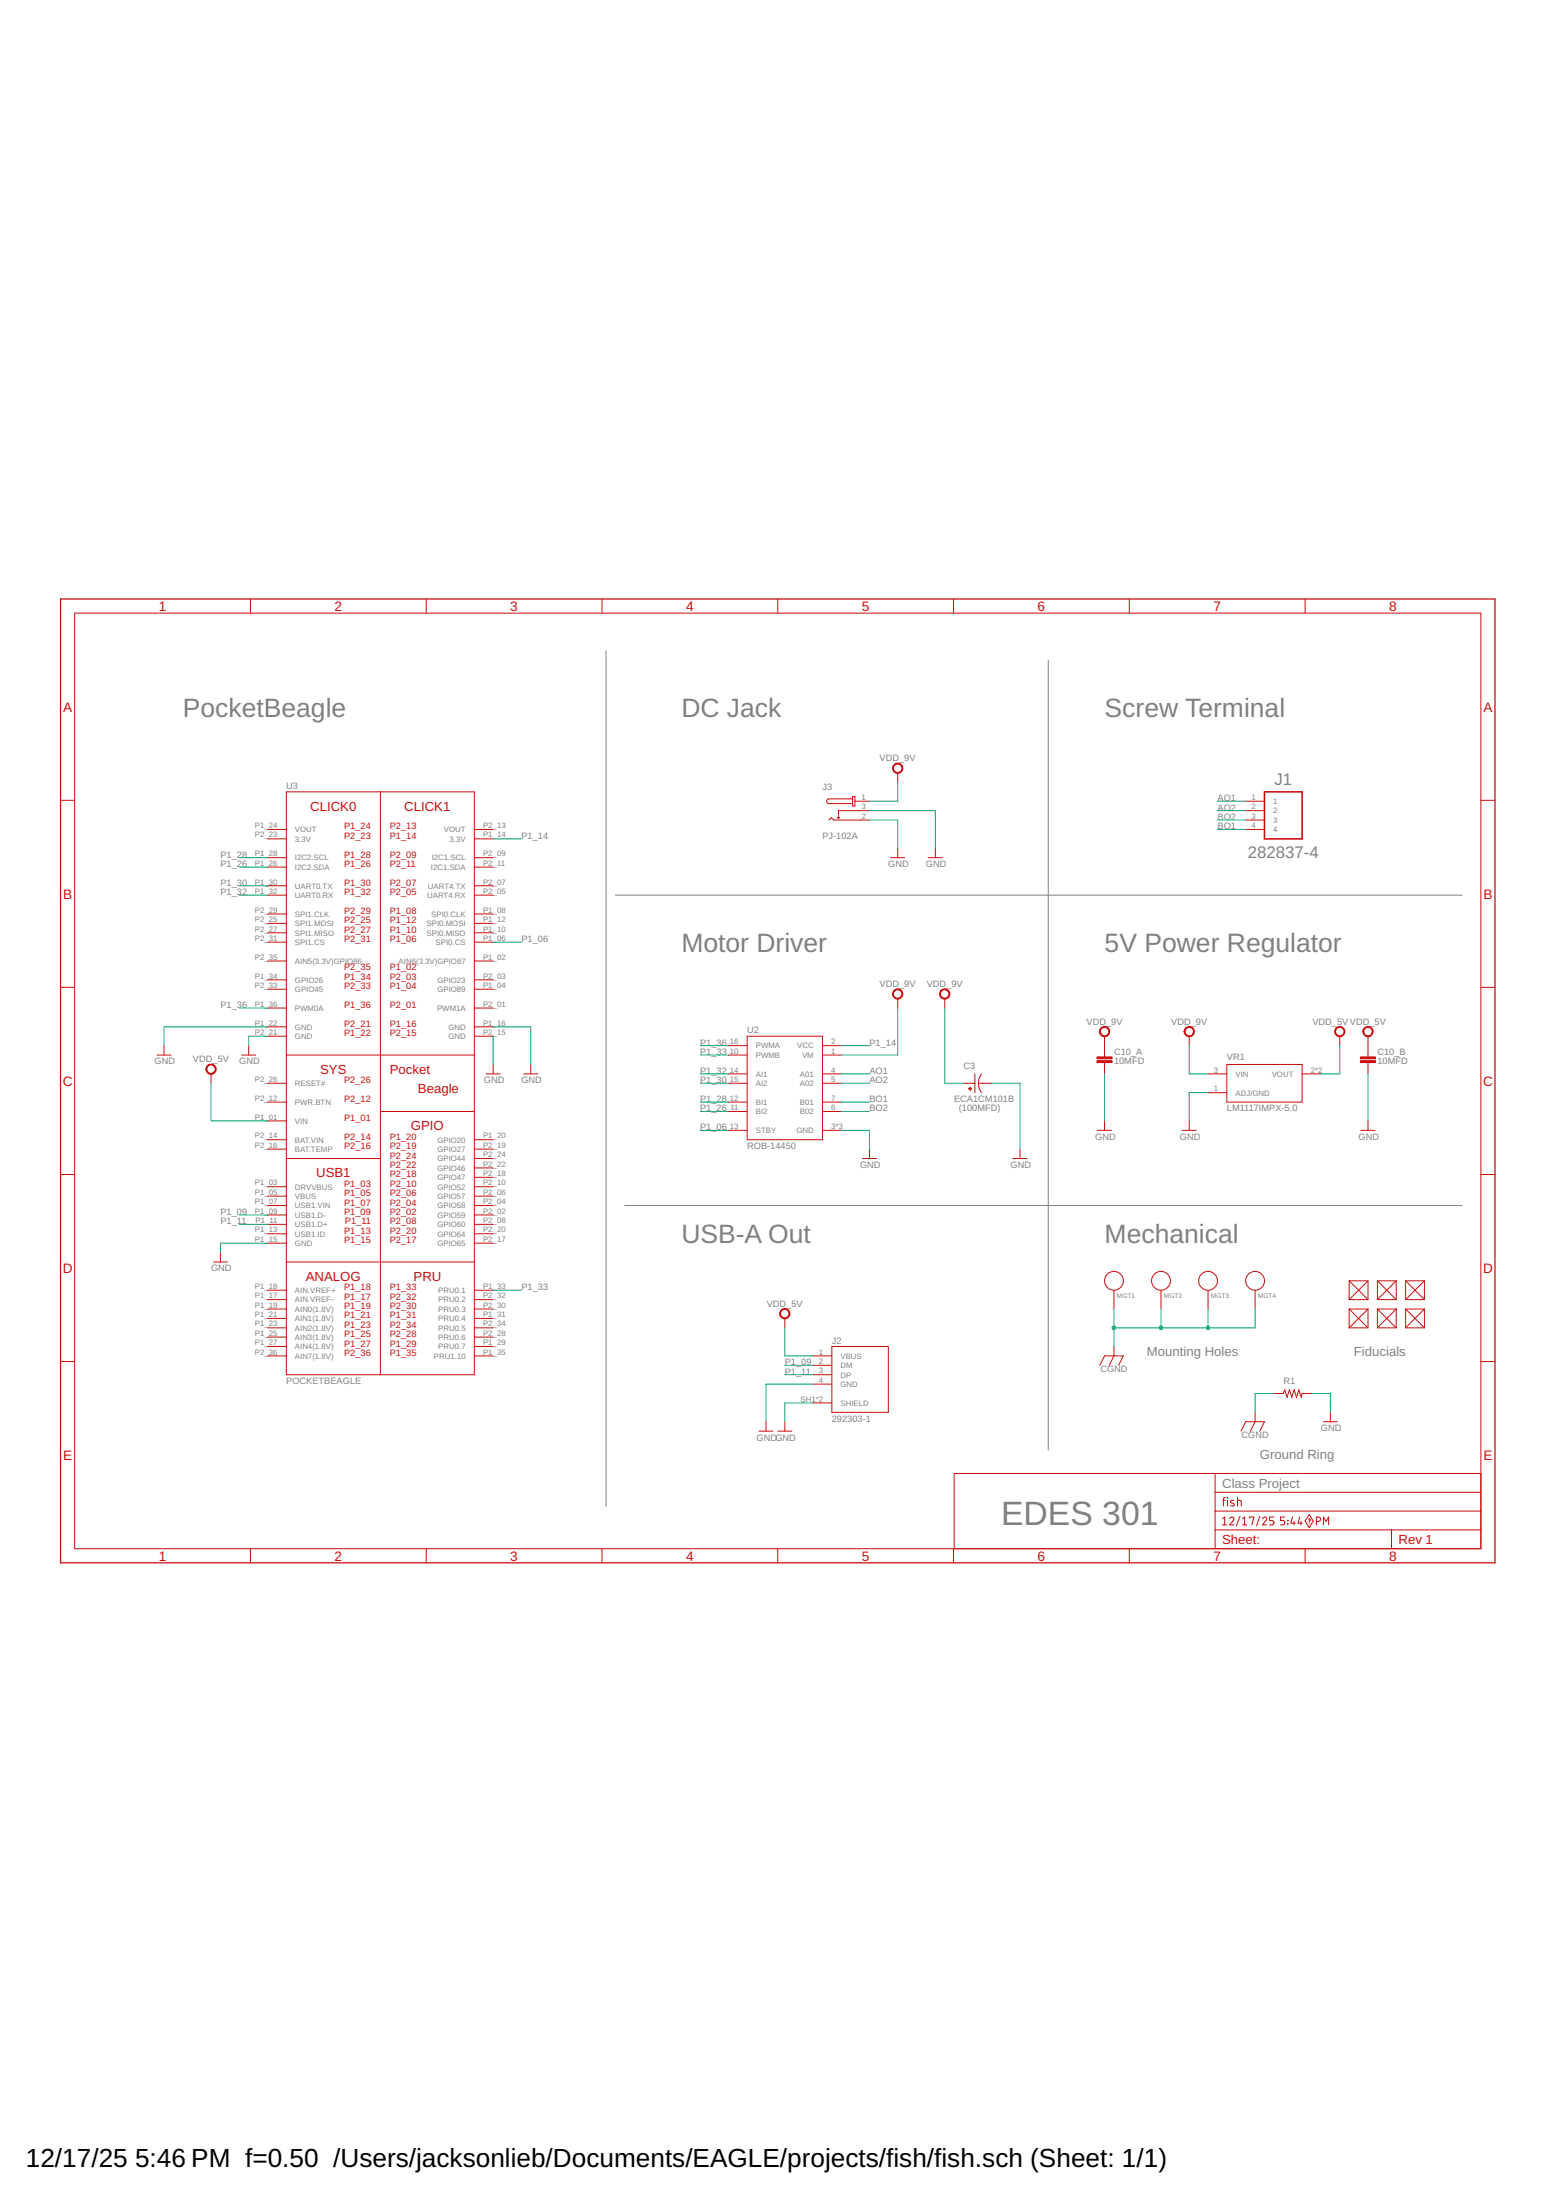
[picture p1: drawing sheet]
<svg xmlns="http://www.w3.org/2000/svg" width="210mm" height="297mm" viewBox="0 0 210 297" stroke-linecap="round" stroke-linejoin="round" font-family="sans-serif">
<path d="M81.8 87.9v115.5M141.5 89.1v106.7M83.1 120.9h114.3M84.3 162.8h113.1" fill="none" stroke="#808080" stroke-width=".13"/>
<g fill="none" stroke="#c90d0c" stroke-width=".13">
<path d="M10.1 82.8h189.8v126.3h-189.8zM33.8 80.9v1.9M57.5 80.9v1.9M81.3 80.9v1.9M105 80.9v1.9M128.7 80.9v1.9M152.4 80.9v1.9M176.2 80.9v1.9M8.2 108.1h1.9M36.1 112h2.6M36.1 113.3h2.6M36.1 117.1h2.6"/>
<path d="M36.1 115.8h2.6M36.1 119.6h2.6M38.7 106.9h25.3v78.7h-25.3zM51.4 106.9v78.7M64 112h2.6M64 113.3h2.6M64 117.1h2.6M64 115.8h2.6M64 119.6h2.6M111.9 110.7l.3-.3 .3 .3h4.9M113.1 110.4h.2l-.1 .1zM115.1 107.9h-3.2a.32 .32 0 0 0-.3 .3 .32 .32 0 0 0 .3 .3h3.2"/>
<path d="M115.1 107.5h.3v1.3h-.3zM115.4 108.2h.6M116 109.5h-2.8v.9M116.1 109.5h1.3M116.1 108.2h1.3M120.2 115.8h1.9M121.2 104.4v1.2M121.2 114.5v1.3M125.3 115.8h1.9M126.3 114.5v1.3M168.1 110.7h2.6M168.1 109.5h2.6"/>
<path d="M168.1 108.2h2.6M168.1 112h2.6M199.9 108.1h1.9M8.2 133.3h1.9M36.1 139.9h2.6M36.1 129.8h2.6M36.1 133.6h2.6M36.1 127.2h2.6M36.1 123.4h2.6M36.1 125.9h2.6M36.1 124.7h2.6M36.1 138.6h2.6"/>
<path d="M36.1 120.9h2.6M36.1 132.3h2.6M36.1 136.1h2.6M64 139.9h2.6M64 129.8h2.6M64 133.6h2.6M64 127.2h2.6M64 123.4h2.6M64 125.9h2.6M64 124.7h2.6M64 138.6h2.6M64 120.9h2.6"/>
<path d="M64 132.3h2.6M64 136.1h2.6M100.9 139.9h10.1v14h-10.1zM121.2 134.8v1.3M127.5 134.8v1.3M149.1 139.9v2.8M160.5 139.9v1.3M180.8 139.9v1.3M184.7 139.9v2.8M199.9 133.3h1.9M8.2 158.6h1.9M21.2 142.5h1.9"/>
<path d="M22.1 141.2v1.3M28.5 145v1.3M32.6 142.5h1.9M33.6 141.2v1.3M36.1 153.9h2.6M36.1 146.3h2.6M36.1 148.8h2.6M36.1 151.3h2.6M36.1 155.2h2.6M38.7 142.5h25.3M38.7 156.4h12.7M51.4 150.1h12.6"/>
<path d="M64 153.9h2.6M64 155.2h2.6M64 159h2.6M64 157.7h2.6M64 156.4h2.6M65.6 145h1.9M66.6 143.7v1.3M70.7 145h1.9M71.6 143.7v1.3M98.3 145h2.6M98.3 146.3h2.6M98.3 148.8h2.6"/>
<path d="M98.3 150.1h2.6M98.3 141.2h2.6M98.3 142.5h2.6M98.3 152.6h2.6M111 145h2.6M111 146.3h2.6M111 148.8h2.6M111 150.1h2.6M111 141.2h2.6M111 142.5h2.6M111 152.6h2.6M116.4 156.4h1.9"/>
<path d="M117.4 155.2v1.2M130.1 146.3h1.5M131.6 145v2.5M132.1 146.3h1.8M132.5 145a2.17 2.17 0 0 0 0 2.5M136.7 156.4h1.9M137.7 155.2v1.2M148.1 152.6h2M149.1 143.5v1.5M149.1 151.3v1.3M159.6 152.6h1.9M160.5 151.3v1.3"/>
<path d="M163.1 145h2.5M163.1 147.5h2.5M165.6 143.7h10.2v5.1h-10.2zM175.8 145h2.5M183.7 152.6h1.9M184.7 143.5v1.5M184.7 151.3v1.3M199.9 158.6h1.9M28.8 170.4h1.9M29.8 169.1v1.3M36.1 175.5h2.6M36.1 160.2h2.6"/>
<path d="M36.1 161.5h2.6M36.1 162.8h2.6M36.1 164h2.6M36.1 165.3h2.6M36.1 166.6h2.6M36.1 167.9h2.6M36.1 176.7h2.6M36.1 178h2.6M36.1 179.3h2.6M36.1 174.2h2.6M38.7 170.4h25.3M64 175.5h2.6"/>
<path d="M64 160.2h2.6M64 161.5h2.6M64 162.8h2.6M64 164h2.6M64 165.3h2.6M64 166.6h2.6M64 167.9h2.6M64 176.7h2.6M64 178h2.6M64 179.3h2.6M64 174.2h2.6M105.9 178v1.3"/>
<path d="M150.4 174.2v2.5M156.7 174.2v2.5M163.1 174.2v2.5M169.4 174.2v2.5M182.1 172.9h2.6M182.1 175.5h2.6M182.1 176.7h2.6M182.1 179.3h2.6M182.1 172.9l2.6 2.6M182.1 172.9v2.6M182.1 176.7v2.6M182.1 176.7l2.6 2.6"/>
<path d="M184.7 176.7l-2.6 2.6M184.7 172.9v2.6M184.7 176.7v2.6M184.7 172.9l-2.6 2.6M185.9 172.9l2.6 2.6M185.9 172.9h2.6M185.9 175.5h2.6M185.9 172.9v2.6M185.9 176.7v2.6M185.9 176.7h2.6M185.9 179.3h2.6M185.9 176.7l2.6 2.6"/>
<path d="M188.5 172.9l-2.6 2.6M188.5 172.9v2.6M188.5 176.7v2.6M188.5 176.7l-2.6 2.6M189.7 176.7l2.6 2.6M189.7 172.9h2.6M189.7 175.5h2.6M189.7 176.7h2.6M189.7 179.3h2.6M189.7 172.9l2.6 2.6M189.7 172.9v2.6M189.7 176.7v2.6"/>
<path d="M192.3 172.9l-2.6 2.6M192.3 172.9v2.6M192.3 176.7v2.6M192.3 176.7l-2.6 2.6M8.2 183.8h1.9M36.1 181.8h2.6M36.1 183.1h2.6M36.1 180.5h2.6M64 181.8h2.6M64 183.1h2.6M64 180.5h2.6M102.4 193.2h2"/>
<path d="M103.4 192v1.2M105 193.2h1.9M105.9 192v1.2M109.7 183.1h2.6M109.7 184.3h2.6M109.7 185.6h2.6M109.7 186.9h2.6M109.7 189.4h2.6M112.3 181.8h7.6v8.9h-7.6zM148.5 184.3l.6-1.2h2.5l-.6 1.2M150.4 181.8v1.3l-.7 1.2M164 198.9v10.2"/>
<path d="M167.5 193.2l.6-1.2h2.6l-.6 1.2M169.4 190.7v1.3l-.6 1.2M172 188.2h1.2l.2-.6 .3 1.1 .4-1.1 .3 1.1 .3-1.1 .3 1.1 .3-1.1 .3 1.1 .2-.5h1.2M178.6 192h1.9M179.6 190.7v1.3M199.9 198.9h-71.1v10.2M199.9 183.8h1.9M33.8 209.1v1.9M57.5 209.1v1.9M81.3 209.1v1.9M105 209.1v1.9M128.7 209.1v1.9"/>
<path d="M152.4 209.1v1.9M164 206.6h35.9M164 204h35.9M164 201.5h35.9M165 205.1l.3-.3v1.1M165 205.9h.6M165 202.6h.4M165.4 202.2l-.2 .1v1M165.7 202.2h.1M165.7 202.6v.7M166 205.1a.28 .28 0 0 1 .4-.3 .28 .28 0 0 1 .1 .5l-.5 .6h.6M166.6 202.6h-.4l-.1 .2 .5 .3v.1a.36 .36 0 0 1-.5 .1"/>
<path d="M167 202.6h.5v.1l.1 .6M167 202.2v1.1M167.4 204.7l-.5 1.3M167.7 205.9h.6M167.7 205.1l.3-.3v1.1M168.7 205v-.2h.6l-.3 1.1M170.1 204.7l-.5 1.3M170.4 205.1a.28 .28 0 0 1 .4-.3 .28 .28 0 0 1 .1 .5l-.5 .6h.6M172 204.8h-.6v.5h.3l.3 .2-.2 .3-.4 .1M173.4 204.8h-.6v.5h.4a.3 .3 0 0 1 .2 .3 .3 .3 0 0 1-.2 .3h-.4M173.8 205.3h.1zM173.8 205.7l.1 .1z"/>
<path d="M174.5 204.8l-.3 .9h.6M174.7 205.4v.5M175.5 204.8l-.3 .9h.6M175.6 205.4v.5M176.2 209.1v1.9M176.6 205.1h.1l.2 .1-.2 .3M176.7 205.7h.1M176.7 204.5l.6 .9-.6 .8-.5-.8zM177.7 205.4h.3a.3 .3 0 0 0 .3-.3 .3 .3 0 0 0-.3-.3h-.3v1.1M178.6 205.9v-1.1l.4 .6 .3-.6v1.1M187.8 206.6v2.5"/>
<circle cx="150.4" cy="172.9" r="1.27"/>
<circle cx="156.7" cy="172.9" r="1.27"/>
<circle cx="163.1" cy="172.9" r="1.27"/>
<circle cx="169.4" cy="172.9" r="1.27"/>
</g>
<path d="M8.2 80.9h193.6v130.1h-193.6z" fill="none" stroke="#c90d0c" stroke-width=".17"/>
<path d="M170.7 106.9h5.1v6.4h-5.1z" fill="none" stroke="#c90d0c" stroke-width=".21"/>
<g fill="#c90d0c" stroke="#c90d0c" stroke-width=".13">
<path d="M148.1 142.7h2v.3h-2z"/>
<path d="M148.1 143.2h2v.3h-2z"/>
<path d="M183.6 142.7h2.1v.3h-2.1z"/>
<path d="M183.6 143.2h2.1v.3h-2.1z"/>
<path d="M130.7 147h.5z"/>
<path d="M130.9 146.8l.1 .4z"/>
</g>
<g fill="#c90d0c" stroke="#c90d0c" stroke-width=".13">
<path d="M184.1 138.8a.7 .7 0 0 1 1.1 .1 .7 .7 0 0 1-.4 1.1 .7 .7 0 0 1-.8-.7h.1a.56 .56 0 0 1 .7-.6 .56 .56 0 0 1 .3 .9 .56 .56 0 0 1-1-.1v-.2h-.1z" fill-rule="evenodd"/>
<path d="M180.3 138.8a.7 .7 0 0 1 1.1 .1 .7 .7 0 0 1-.4 1.1 .7 .7 0 0 1-.9-.7h.2a.57 .57 0 0 1 .8-.6 .57 .57 0 0 1 .2 .9 .57 .57 0 0 1-1-.1v-.2h-.2z" fill-rule="evenodd"/>
<path d="M28 143.9a.7 .7 0 0 1 1.1 .1 .7 .7 0 0 1-.4 1 .7 .7 0 0 1-.9-.6h.1a.57 .57 0 0 1 .9-.5 .57 .57 0 0 1 .1 .9 .57 .57 0 0 1-1-.3v-.1h-.1z" fill-rule="evenodd"/>
<path d="M105.4 176.9a.7 .7 0 0 1 1.1 .1 .7 .7 0 0 1-.4 1 .7 .7 0 0 1-.9-.6h.2a.57 .57 0 0 1 .7-.6 .57 .57 0 0 1 .2 .9 .57 .57 0 0 1-.9-.1v-.2h-.2z" fill-rule="evenodd"/>
<path d="M148.6 138.8a.7 .7 0 0 1 1.1 .1 .7 .7 0 0 1-.4 1.1 .7 .7 0 0 1-.9-.7h.1a.57 .57 0 0 1 .8-.6 .57 .57 0 0 1 .2 .9 .57 .57 0 0 1-.9-.1l-.1-.2h-.1z" fill-rule="evenodd"/>
<path d="M127 133.8a.7 .7 0 0 1 1.1 0 .7 .7 0 0 1-.3 1.1 .7 .7 0 0 1-1-.7h.2a.57 .57 0 0 1 .8-.5 .57 .57 0 0 1 .1 1 .57 .57 0 0 1-.9-.3v-.2h-.2z" fill-rule="evenodd"/>
<path d="M120.6 103.3a.7 .7 0 0 1 1.2 .1 .7 .7 0 0 1-.4 1 .7 .7 0 0 1-.9-.7h.1a.58 .58 0 0 1 .8-.4 .58 .58 0 0 1 .2 .9 .58 .58 0 0 1-1-.3v-.2h-.1z" fill-rule="evenodd"/>
<path d="M160 138.8a.7 .7 0 0 1 1.1 .1 .7 .7 0 0 1-.4 1.1 .7 .7 0 0 1-.9-.7h.2a.57 .57 0 0 1 .7-.6 .57 .57 0 0 1 .2 .9 .57 .57 0 0 1-.9-.1v-.2h-.2z" fill-rule="evenodd"/>
<path d="M120.6 133.8a.7 .7 0 0 1 1.2 0 .7 .7 0 0 1-.4 1.1 .7 .7 0 0 1-.9-.7h.1a.57 .57 0 0 1 .8-.5 .57 .57 0 0 1 .1 1 .57 .57 0 0 1-.9-.3v-.2h-.1z" fill-rule="evenodd"/>
</g>
<g fill="none" stroke="#0dab76" stroke-width=".13">
<path d="M32.3 117.1h3.8M32.3 115.8h3.8M32.3 119.6h3.8M66.6 113.3h3.8M117.4 109.5h8.9v5M117.4 110.7h3.8v3.8M121.2 105.6v2.6h-3.8M164.3 108.2h3.8M164.3 109.5h3.8M164.3 110.7h3.8M164.3 112h3.8M32.3 120.9h3.8"/>
<path d="M32.3 136.1h3.8M36.1 138.6h-14v2.6M36.1 139.9h-2.5v1.3M66.6 127.2h3.8M66.6 138.6h5v5.1M66.6 139.9v3.8M121.2 136.1v6.4h-7.6M127.5 136.1v10.2h2.6M28.5 146.3v5h7.6M94.5 150.1h3.8M94.5 148.8h3.8M94.5 145h3.8"/>
<path d="M94.5 141.2h3.8M94.5 146.3h3.8M94.5 152.6h3.8M94.5 142.5h3.8M113.6 150.1h3.8M113.6 148.8h3.8M113.6 145h3.8M113.6 141.2h3.8M113.6 146.3h3.8M113.6 152.6h3.8v2.6M133.9 146.3h3.8v8.9M149.1 145v6.3"/>
<path d="M160.5 141.2v3.8h2.6M163.1 147.5h-2.6v3.8M180.8 141.2v3.8h-2.5M184.7 145v6.3M32.3 164h3.8M32.3 165.3h3.8M36.1 167.9h-6.3v1.2M66.6 174.2h3.8M105.9 179.3v3.8h3.8M150.4 176.7v5.1M156.7 176.7v2.6M163.1 176.7v2.6"/>
<path d="M169.4 176.7v2.6h-19M105.9 184.3h3.8M105.9 185.6h3.8M109.7 189.4h-3.8v2.6M109.7 186.9h-6.3v5.1M172 188.2h-2.6v2.5M177 188.2h2.6v2.5"/>
</g>
<g fill="#0dab76" stroke="#0dab76" stroke-width=".13">
<circle cx="163.1" cy="179.3" r=".25"/>
<circle cx="156.7" cy="179.3" r=".25"/>
<circle cx="150.4" cy="179.3" r=".25"/>
</g>
<text font-size="4.6" fill="#808080" x="135.1" y="205.9">EDES 301</text>
<g font-size="3.6" fill="#808080">
<text x="24.7" y="96.7">PocketBeagle</text>
<text x="92" y="96.7">DC Jack</text>
<text x="149.1" y="96.7">Screw Terminal</text>
<text x="92" y="128.5">Motor Driver</text>
<text x="149.1" y="128.5">5V Power Regulator</text>
<text x="92" y="167.8">USB-A Out</text>
<text x="149.1" y="167.8">Mechanical</text>
</g>
<g font-size="3.5">
<text x="3.5" y="292.5">12/17/25</text>
<text x="18.2" y="292.5">5:46 PM f=0.50 /Users/jacksonlieb/Documents/EAGLE/projects/fish/fish.sch (Sheet: 1/1)</text>
</g>
<g font-size="2.3" fill="#808080">
<text x="172" y="106">J1</text>
<text x="168.4" y="115.8">282837-4</text>
</g>
<g font-size="1.8" fill="#c90d0c">
<text x="21.4" y="82.5">1</text>
<text x="45.2" y="82.5">2</text>
<text x="68.9" y="82.5">3</text>
<text x="92.6" y="82.5">4</text>
<text x="116.3" y="82.5">5</text>
<text x="140.1" y="82.5">6</text>
<text x="163.8" y="82.5">7</text>
<text x="187.5" y="82.5">8</text>
<text x="8.5" y="96.1">A</text>
<text x="200.2" y="96.1">A</text>
<text x="41.9" y="109.4">CLICK0</text>
<text x="54.6" y="109.4">CLICK1</text>
<text x="8.5" y="121.3">B</text>
<text x="200.2" y="121.3">B</text>
<text x="8.5" y="146.6">C</text>
<text x="43.2" y="145">SYS</text>
<text x="52.6" y="145">Pocket</text>
<text x="56.4" y="147.5">Beagle</text>
<text x="200.2" y="146.6">C</text>
<text x="55.5" y="152.6">GPIO</text>
<text x="42.7" y="159">USB1</text>
<text x="8.5" y="171.9">D</text>
<text x="41.3" y="172.9">ANALOG</text>
<text x="55.8" y="172.9">PRU</text>
<text x="200.2" y="171.9">D</text>
<text x="8.5" y="197.1">E</text>
<text x="200.2" y="197.1">E</text>
<text x="165" y="208.5">Sheet:</text>
<text x="188.8" y="208.5">Rev 1</text>
<text x="21.4" y="210.7">1</text>
<text x="45.2" y="210.7">2</text>
<text x="68.9" y="210.7">3</text>
<text x="92.6" y="210.7">4</text>
<text x="116.3" y="210.7">5</text>
<text x="140.1" y="210.7">6</text>
<text x="163.8" y="210.7">7</text>
<text x="187.5" y="210.7">8</text>
</g>
<g font-size="1.8" fill="#808080">
<text x="154.8" y="183.1">Mounting Holes</text>
<text x="182.8" y="183.1">Fiducials</text>
<text x="170.1" y="197">Ground Ring</text>
<text x="165" y="200.9">Class Project</text>
</g>
<g font-size="1.2" fill="#808080">
<text x="38.6" y="106.5">U3</text>
<text x="111" y="106.6">J3</text>
<text x="118.7" y="102.8">VDD_9V</text>
<text x="70.4" y="113.3">P1_14</text>
<text x="111" y="113.3">PJ-102A</text>
<text x="164.3" y="108.2">AO1</text>
<text x="164.3" y="109.4">AO2</text>
<text x="164.3" y="110.7">BO2</text>
<text x="164.3" y="112">BO1</text>
<text x="29.8" y="117.1">P1_26</text>
<text x="29.8" y="115.8">P1_28</text>
<text x="29.8" y="119.6">P1_30</text>
<text x="119.9" y="117.1">GND</text>
<text x="125" y="117.1">GND</text>
<text x="29.8" y="120.9">P1_32</text>
<text x="70.4" y="127.2">P1_06</text>
<text x="29.8" y="136.1">P1_36</text>
<text x="118.7" y="133.2">VDD_9V</text>
<text x="125.1" y="133.2">VDD_9V</text>
<text x="20.9" y="143.7">GND</text>
<text x="26.1" y="143.4">VDD_5V</text>
<text x="32.3" y="143.7">GND</text>
<text x="94.5" y="142.5">P1_33</text>
<text x="94.5" y="141.2">P1_36</text>
<text x="100.9" y="139.5">U2</text>
<text x="117.4" y="141.2">P1_14</text>
<text x="146.7" y="138.3">VDD_9V</text>
<text x="150.4" y="143.7">10MFD</text>
<text x="150.4" y="142.5">C10_A</text>
<text x="158.1" y="138.3">VDD_9V</text>
<text x="165.6" y="143.1">VR1</text>
<text x="177.1" y="138.3">VDD_5V VDD_5V</text>
<text x="185.9" y="143.7">10MFD</text>
<text x="185.9" y="142.5">C10_B</text>
<text x="65.3" y="146.3">GND</text>
<text x="70.4" y="146.3">GND</text>
<text x="94.5" y="148.8">P1_28</text>
<text x="94.5" y="146.3">P1_30</text>
<text x="94.5" y="145">P1_32</text>
<text x="117.4" y="145">AO1</text>
<text x="117.4" y="146.3">AO2</text>
<text x="117.4" y="148.8">BO1</text>
<text x="128.8" y="148.8">ECA1CM101B</text>
<text x="130.1" y="144.4">C3</text>
<text x="94.5" y="150.1">P1_26</text>
<text x="94.5" y="152.6">P1_06</text>
<text x="100.9" y="155.1">ROB-14450</text>
<text x="117.4" y="150.1">BO2</text>
<text x="129.4" y="150.1">(100MFD)</text>
<text x="147.8" y="153.9">GND</text>
<text x="159.3" y="153.9">GND</text>
<text x="165.6" y="150.1">LM1117IMPX-5.0</text>
<text x="183.4" y="153.9">GND</text>
<text x="116.1" y="157.7">GND</text>
<text x="136.4" y="157.7">GND</text>
<text x="29.8" y="164">P1_09</text>
<text x="29.8" y="165.3">P1_11</text>
<text x="28.5" y="171.7">GND</text>
<text x="70.4" y="174.2">P1_33</text>
<text x="103.5" y="176.4">VDD_5V</text>
<text x="105.9" y="184.3">P1_09</text>
<text x="105.9" y="185.6">P1_11</text>
<text x="112.3" y="181.4">J2</text>
<text x="148.5" y="185.3">CGND</text>
<text x="38.6" y="186.9">POCKETBEAGLE</text>
<text x="112.3" y="192">292303-1</text>
<text x="173.2" y="186.9">R1</text>
<text x="102.1" y="194.5">GNDGND</text>
<text x="167.6" y="194.2">CGND</text>
<text x="178.3" y="193.2">GND</text>
</g>
<g font-size="1.2" fill="#c90d0c">
<text x="46.5" y="112">P1_24</text>
<text x="46.5" y="113.3">P2_23</text>
<text x="52.6" y="113.3">P1_14</text>
<text x="52.6" y="112">P2_13</text>
<text x="46.5" y="117.1">P1_26</text>
<text x="46.5" y="115.8">P1_28</text>
<text x="46.5" y="119.6">P1_30</text>
<text x="52.6" y="115.8">P2_09</text>
<text x="52.6" y="119.6">P2_07</text>
<text x="52.6" y="117.1">P2_11</text>
<text x="46.5" y="120.9">P1_32</text>
<text x="46.5" y="124.7">P2_25</text>
<text x="46.5" y="125.9">P2_27</text>
<text x="46.5" y="123.4">P2_29</text>
<text x="52.6" y="123.4">P1_08</text>
<text x="52.6" y="124.7">P1_12</text>
<text x="52.6" y="125.9">P1_10</text>
<text x="52.6" y="120.9">P2_05</text>
<text x="46.5" y="127.2">P2_31</text>
<text x="46.5" y="131">P2_35</text>
<text x="52.6" y="131">P1_02</text>
<text x="52.6" y="127.2">P1_06</text>
<text x="46.5" y="132.3">P1_34</text>
<text x="46.5" y="136.1">P1_36</text>
<text x="46.5" y="133.6">P2_33</text>
<text x="52.6" y="136.1">P2_01</text>
<text x="52.6" y="133.6">P1_04</text>
<text x="52.6" y="132.3">P2_03</text>
<text x="46.5" y="139.9">P1_22</text>
<text x="46.5" y="138.6">P2_21</text>
<text x="52.6" y="138.6">P1_16</text>
<text x="52.6" y="139.9">P2_15</text>
<text x="46.5" y="146.3">P2_26</text>
<text x="46.5" y="148.8">P2_12</text>
<text x="46.5" y="151.3">P1_01</text>
<text x="46.5" y="153.9">P2_14</text>
<text x="46.5" y="155.1">P2_16</text>
<text x="52.6" y="153.9">P1_20</text>
<text x="52.6" y="155.1">P2_19</text>
<text x="46.5" y="160.2">P1_03</text>
<text x="46.5" y="161.5">P1_05</text>
<text x="52.6" y="161.5">P2_06</text>
<text x="52.6" y="160.2">P2_10</text>
<text x="52.6" y="159">P2_18</text>
<text x="52.6" y="157.7">P2_22</text>
<text x="52.6" y="156.4">P2_24</text>
<text x="46.5" y="162.8">P1_07</text>
<text x="46.5" y="164">P1_09</text>
<text x="46.5" y="166.6">P1_13</text>
<text x="46.5" y="167.8">P1_15</text>
<text x="46.6" y="165.3">P1_11</text>
<text x="52.6" y="164">P2_02</text>
<text x="52.6" y="165.3">P2_08</text>
<text x="52.6" y="162.8">P2_04</text>
<text x="52.6" y="167.8">P2_17</text>
<text x="52.6" y="166.6">P2_20</text>
<text x="46.5" y="175.5">P1_17</text>
<text x="46.5" y="174.2">P1_18</text>
<text x="46.5" y="176.7">P1_19</text>
<text x="46.5" y="178">P1_21</text>
<text x="46.5" y="179.3">P1_23</text>
<text x="52.6" y="178">P1_31</text>
<text x="52.6" y="174.2">P1_33</text>
<text x="52.6" y="176.7">P2_30</text>
<text x="52.6" y="175.5">P2_32</text>
<text x="52.6" y="179.3">P2_34</text>
<text x="46.5" y="180.5">P1_25</text>
<text x="46.5" y="181.8">P1_27</text>
<text x="46.5" y="183.1">P2_36</text>
<text x="52.6" y="181.8">P1_29</text>
<text x="52.6" y="183.1">P1_35</text>
<text x="52.6" y="180.5">P2_28</text>
</g>
<g font-size="1.1" fill="#808080">
<text x="116.3" y="108">1</text>
<text x="168.9" y="108">1</text>
<text x="34.4" y="111.8">P1_24</text>
<text x="34.4" y="113.1">P2_23</text>
<text x="39.8" y="112.4">VOUT</text>
<text x="39.8" y="113.6">3.3V</text>
<text x="59.9" y="112.4">VOUT</text>
<text x="60.7" y="113.6">3.3V</text>
<text x="65.2" y="113.1">P1_14</text>
<text x="65.2" y="111.8">P2_13</text>
<text x="116.3" y="109.3">3</text>
<text x="116.3" y="110.5">2</text>
<text x="168.9" y="110.5">3</text>
<text x="168.9" y="109.3">2</text>
<text x="168.9" y="111.8">4</text>
<text x="171.9" y="111.1">3</text>
<text x="171.9" y="109.8">2</text>
<text x="171.9" y="108.6">1</text>
<text x="171.9" y="112.4">4</text>
<text x="34.4" y="116.9">P1_26</text>
<text x="34.4" y="115.6">P1_28</text>
<text x="34.4" y="119.4">P1_30</text>
<text x="39.8" y="117.4">I2C2.SDA</text>
<text x="39.8" y="116.2">I2C2.SCL</text>
<text x="39.8" y="120">UART0.TX</text>
<text x="57.8" y="120">UART4.TX</text>
<text x="58.2" y="117.4">I2C1.SDA</text>
<text x="58.3" y="116.2">I2C1.SCL</text>
<text x="65.2" y="119.4">P2_07</text>
<text x="65.2" y="115.6">P2_09</text>
<text x="65.2" y="116.9">P2_11</text>
<text x="34.4" y="120.7">P1_32</text>
<text x="34.4" y="124.5">P2_25</text>
<text x="34.4" y="125.8">P2_27</text>
<text x="34.4" y="123.2">P2_29</text>
<text x="39.8" y="121.3">UART0.RX</text>
<text x="39.8" y="125.1">SPI1.MOSI</text>
<text x="39.8" y="123.8">SPI1.CLK</text>
<text x="57.6" y="125.1">SPI0.MOSI</text>
<text x="57.7" y="121.3">UART4.RX</text>
<text x="58.2" y="123.8">SPI0.CLK</text>
<text x="65.2" y="123.2">P1_08</text>
<text x="65.2" y="125.8">P1_10</text>
<text x="65.2" y="124.5">P1_12</text>
<text x="65.2" y="120.7">P2_05</text>
<text x="34.4" y="127">P2_31</text>
<text x="34.4" y="129.6">P2_35</text>
<text x="39.8" y="126.3">SPI1.MISO</text>
<text x="39.8" y="127.6">SPI1.CS</text>
<text x="39.8" y="130.1">AIN5(3.3V)GPIO86</text>
<text x="53.8" y="130.1">AIN6(3.3V)GPIO87</text>
<text x="57.6" y="126.3">SPI0.MISO</text>
<text x="58.8" y="127.6">SPI0.CS</text>
<text x="65.2" y="129.6">P1_02</text>
<text x="65.2" y="127">P1_06</text>
<text x="34.4" y="132.1">P1_34</text>
<text x="34.4" y="135.9">P1_36</text>
<text x="34.4" y="133.4">P2_33</text>
<text x="39.8" y="132.7">GPIO26</text>
<text x="39.8" y="136.5">PWM0A</text>
<text x="39.8" y="133.9">GPIO45</text>
<text x="59" y="136.5">PWM1A</text>
<text x="59" y="133.9">GPIO89</text>
<text x="59" y="132.7">GPIO23</text>
<text x="65.2" y="133.4">P1_04</text>
<text x="65.2" y="135.9">P2_01</text>
<text x="65.2" y="132.1">P2_03</text>
<text x="34.4" y="138.5">P1_22</text>
<text x="34.4" y="139.7">P2_21</text>
<text x="39.8" y="139">GND</text>
<text x="39.8" y="140.3">GND</text>
<text x="60.5" y="139">GND</text>
<text x="60.5" y="140.3">GND</text>
<text x="65.2" y="138.5">P1_16</text>
<text x="65.2" y="139.7">P2_15</text>
<text x="98.5" y="142.3">10</text>
<text x="98.5" y="141">16</text>
<text x="102" y="142.8">PWMB</text>
<text x="102" y="141.6">PWMA</text>
<text x="107.6" y="141.6">VCC</text>
<text x="108.3" y="142.8">VM</text>
<text x="112.2" y="141">2</text>
<text x="112.2" y="142.3">1</text>
<text x="34.4" y="148.6">P2_12</text>
<text x="34.4" y="146.1">P2_26</text>
<text x="39.8" y="149.2">PWR.BTN</text>
<text x="39.8" y="146.6">RESET#</text>
<text x="98.5" y="148.6">12</text>
<text x="98.5" y="144.8">14</text>
<text x="98.5" y="146.1">15</text>
<text x="98.6" y="149.9">11</text>
<text x="102" y="149.2">BI1</text>
<text x="102" y="145.4">AI1</text>
<text x="102" y="146.6">AI2</text>
<text x="108" y="145.4">A01</text>
<text x="108" y="146.6">A02</text>
<text x="108" y="149.2">B01</text>
<text x="112.2" y="144.8">4</text>
<text x="112.2" y="146.1">5</text>
<text x="112.2" y="148.6">7</text>
<text x="112.2" y="149.9">6</text>
<text x="163.9" y="144.8">3</text>
<text x="163.9" y="147.4">1</text>
<text x="166.8" y="145.4">VIN</text>
<text x="166.8" y="147.9">ADJ/GND</text>
<text x="171.7" y="145.4">VOUT</text>
<text x="176.9" y="144.8">2*2</text>
<text x="34.4" y="151.2">P1_01</text>
<text x="34.4" y="153.7">P2_14</text>
<text x="34.4" y="155">P2_16</text>
<text x="39.8" y="151.7">VIN</text>
<text x="39.8" y="154.3">BAT.VIN</text>
<text x="39.8" y="155.5">BAT.TEMP</text>
<text x="59" y="154.3">GPIO20</text>
<text x="59" y="155.5">GPIO27</text>
<text x="65.2" y="153.7">P1_20</text>
<text x="65.2" y="155">P2_19</text>
<text x="98.5" y="152.4">13</text>
<text x="102" y="150.5">BI2</text>
<text x="102" y="153">STBY</text>
<text x="107.5" y="153">GND</text>
<text x="108" y="150.5">B02</text>
<text x="112.2" y="152.4">3*3</text>
<text x="34.4" y="160">P1_03</text>
<text x="34.4" y="161.3">P1_05</text>
<text x="39.8" y="160.6">DRVVBUS</text>
<text x="39.8" y="161.9">VBUS</text>
<text x="59" y="161.9">GPIO57</text>
<text x="59" y="160.6">GPIO52</text>
<text x="59" y="159.3">GPIO47</text>
<text x="59" y="158.1">GPIO46</text>
<text x="59" y="156.8">GPIO44</text>
<text x="65.2" y="161.3">P2_06</text>
<text x="65.2" y="160">P2_10</text>
<text x="65.2" y="158.8">P2_18</text>
<text x="65.2" y="157.5">P2_22</text>
<text x="65.2" y="156.2">P2_24</text>
<text x="34.4" y="162.6">P1_07</text>
<text x="34.4" y="163.9">P1_09</text>
<text x="34.4" y="166.4">P1_13</text>
<text x="34.4" y="167.7">P1_15</text>
<text x="34.5" y="165.1">P1_11</text>
<text x="39.8" y="163.1">USB1.VIN</text>
<text x="39.8" y="164.4">USB1.D-</text>
<text x="39.8" y="165.7">USB1.D+</text>
<text x="39.8" y="167">USB1.ID</text>
<text x="59" y="164.4">GPIO59</text>
<text x="59" y="163.1">GPIO58</text>
<text x="59" y="165.7">GPIO60</text>
<text x="59" y="167">GPIO64</text>
<text x="65.2" y="167.7">P2_17</text>
<text x="65.2" y="163.9">P2_02</text>
<text x="65.2" y="162.6">P2_04</text>
<text x="65.2" y="165.1">P2_08</text>
<text x="65.2" y="166.4">P2_20</text>
<text x="39.8" y="168.2">GND</text>
<text x="59" y="168.2">GPIO65</text>
<text x="34.4" y="175.3">P1_17</text>
<text x="34.4" y="176.6">P1_19</text>
<text x="34.4" y="177.8">P1_21</text>
<text x="34.4" y="179.1">P1_23</text>
<text x="34.4" y="174">P1_18</text>
<text x="39.8" y="175.8">AIN.VREF-</text>
<text x="39.8" y="177.1">AIN0(1.8V)</text>
<text x="39.8" y="178.4">AIN1(1.8V)</text>
<text x="39.8" y="179.7">AIN2(1.8V)</text>
<text x="39.8" y="174.6">AIN.VREF+</text>
<text x="59.2" y="178.4">PRU0.4</text>
<text x="59.2" y="174.6">PRU0.1</text>
<text x="59.2" y="177.1">PRU0.3</text>
<text x="59.2" y="175.8">PRU0.2</text>
<text x="59.2" y="179.7">PRU0.5</text>
<text x="65.2" y="177.8">P1_31</text>
<text x="65.2" y="174">P1_33</text>
<text x="65.2" y="176.6">P2_30</text>
<text x="65.2" y="175.3">P2_32</text>
<text x="65.2" y="179.1">P2_34</text>
<text x="34.4" y="180.4">P1_25</text>
<text x="34.4" y="181.6">P1_27</text>
<text x="34.4" y="182.9">P2_36</text>
<text x="39.8" y="180.9">AIN3(1.8V)</text>
<text x="39.8" y="182.2">AIN4(1.8V)</text>
<text x="39.8" y="183.5">AIN7(1.8V)</text>
<text x="58.6" y="183.5">PRU1.10</text>
<text x="59.2" y="182.2">PRU0.7</text>
<text x="59.2" y="180.9">PRU0.6</text>
<text x="65.2" y="181.6">P1_29</text>
<text x="65.2" y="182.9">P1_35</text>
<text x="65.2" y="180.4">P2_28</text>
<text x="110.5" y="182.9">1</text>
<text x="110.5" y="184.2">2</text>
<text x="110.5" y="185.4">3</text>
<text x="113.5" y="183.5">VBUS</text>
<text x="113.5" y="184.7">DM</text>
<text x="113.5" y="186">DP</text>
<text x="108.1" y="189.3">SH1*2</text>
<text x="110.5" y="186.7">4</text>
<text x="113.5" y="187.3">GND</text>
<text x="113.5" y="189.8">SHIELD</text>
</g>
<g font-size=".9" fill="#808080">
<text x="150.8" y="175.2">MGT1</text>
<text x="157.1" y="175.2">MGT2</text>
<text x="163.5" y="175.2">MGT3</text>
<text x="169.8" y="175.2">MGT4</text>
</g>
</svg>
